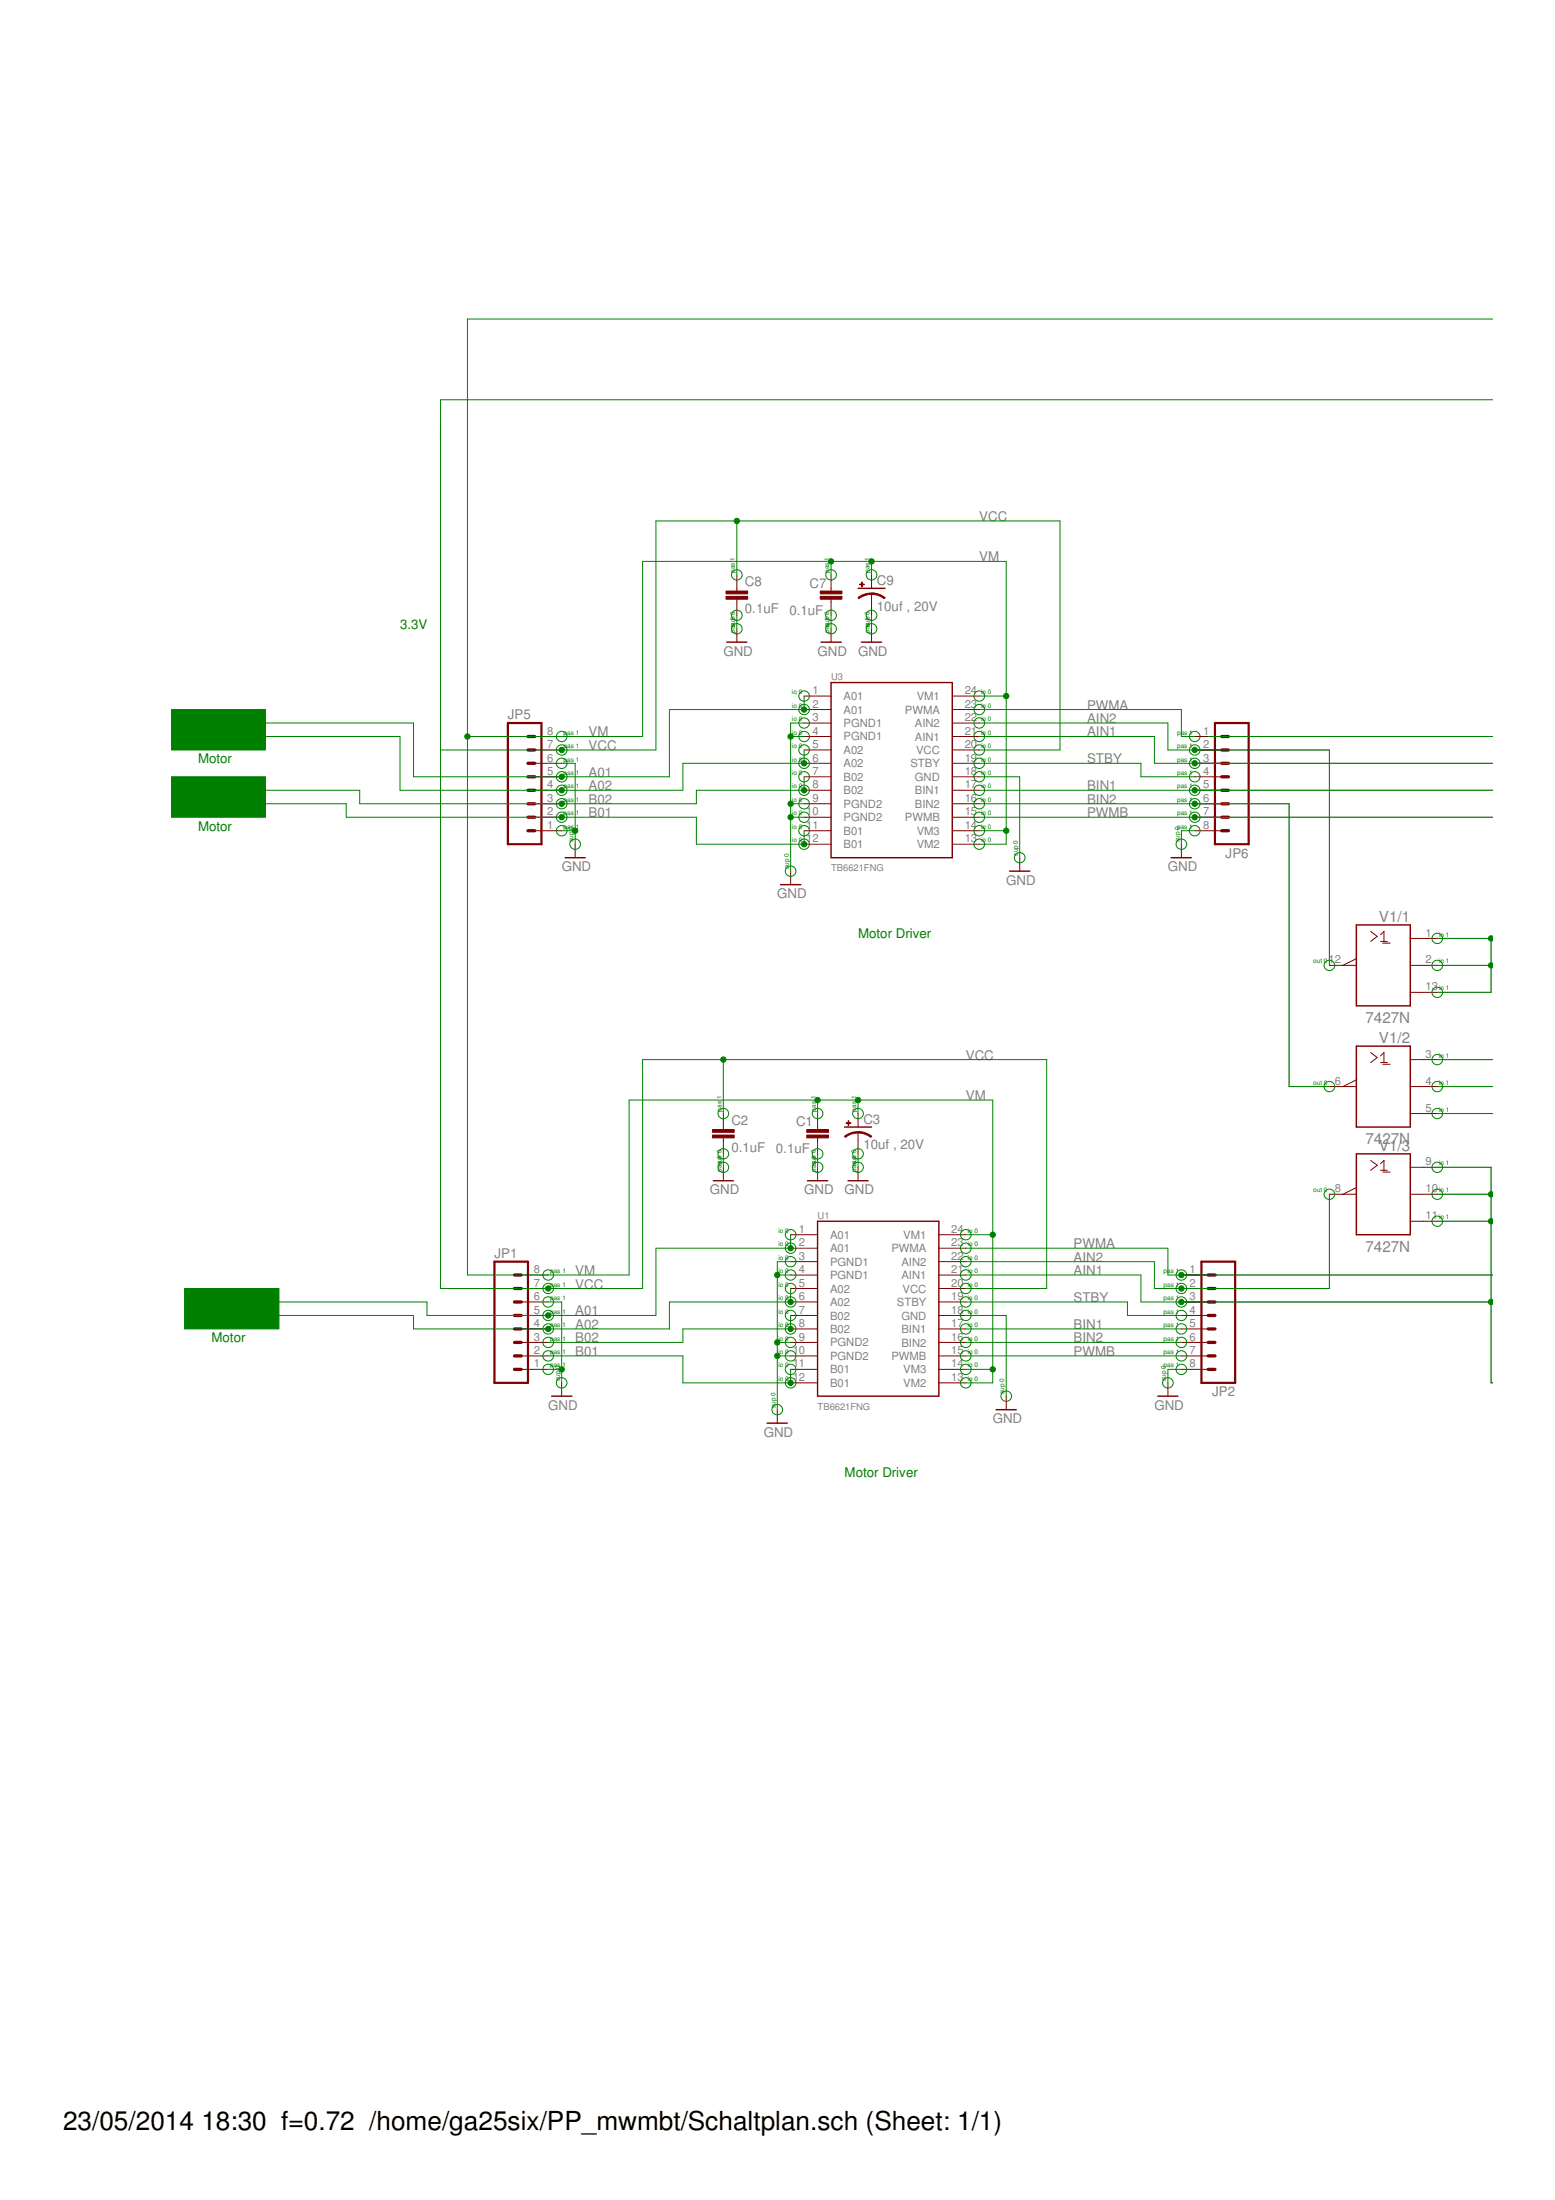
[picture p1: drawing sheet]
<svg xmlns="http://www.w3.org/2000/svg" width="210mm" height="297mm" viewBox="0 0 210 297" stroke-linecap="round" stroke-linejoin="round" font-family="sans-serif">
<g fill="none" stroke="#808080" stroke-width=".13">
<path d="M161.3 110.3h40.2M161.3 103.1h40.2M161.3 101.3h18.2v29M161.3 106.7h40.2M161.3 108.5h12.7v38.2h5.5M194 130.3h7.3M194 126.7h7.5M201.3 126.7v7.3h-7.3M194 157.6h7.3v29.1h.2M194 146.7h7.5M194 143.1h7.5M194 150.3h7.5"/>
<path d="M159.5 172.1h42M159.5 175.8h41.8M179.5 161.2v12.8h-20M194 161.2h7.3M194 164.9h7.3"/>
</g>
<g fill="none" stroke="#800000" stroke-width=".19">
<path d="M115.8 79.4h3.7M98.1 86.7h2.7M110.8 86.7h2.8M112.2 92.2h16.3v23.6h-16.3zM116.3 86.7h2.7M76.3 115.8h2.7M105.4 119.4h2.7M136.3 117.6h2.7M158.1 115.8h2.7M183.1 124.9h7.3v10.9h-7.3zM96.3 159.4h2.7M109 159.4h2.7"/>
<path d="M114 152.2h3.6M114.5 159.4h2.7M183.1 141.2h7.3v11h-7.3zM183.1 155.8h7.3v10.9h-7.3zM110.4 164.9h16.3v23.6h-16.3zM74.5 188.5h2.7M103.5 192.2h2.8M134.5 190.3h2.7M156.3 188.5h2.7"/>
</g>
<g fill="none" stroke="#800000" stroke-width=".13">
<path d="M99.5 77.6v2.2M112.2 77.6v2.2M117.6 77.6v1.8M72.2 99.4h3.6M99.5 80.9v2.2M99.5 84.9v1.8M108.5 94h3.7M108.5 95.8h3.7M108.5 97.6h3.7M108.5 99.4h3.7M112.2 80.9v2.2M112.2 84.9v1.8"/>
<path d="M117.6 80.2v2.9M117.6 84.9v1.8M128.5 94h3.7M128.5 95.8h3.7M128.5 97.6h3.7M128.5 99.4h3.7M161.3 99.4h3.6M72.2 101.3h3.6M72.2 103.1h3.6M72.2 104.9h3.6M72.2 106.7h3.6M72.2 108.5h3.6"/>
<path d="M72.2 110.3h3.6M72.2 112.2h3.6M77.6 114v1.8M106.7 117.6v1.8M108.5 101.3h3.7M108.5 103.1h3.7M108.5 104.9h3.7M108.5 106.7h3.7M108.5 108.5h3.7M108.5 110.3h3.7M108.5 112.2h3.7M108.5 114h3.7"/>
<path d="M128.5 101.3h3.7M128.5 103.1h3.7M128.5 104.9h3.7M128.5 106.7h3.7M128.5 108.5h3.7M128.5 110.3h3.7M128.5 112.2h3.7M128.5 114h3.7M137.6 115.8v1.8M159.5 114v1.8M161.3 101.3h3.6M161.3 103.1h3.6"/>
<path d="M161.3 104.9h3.6M161.3 106.7h3.6M161.3 108.5h3.6M161.3 110.3h3.6M161.3 112.2h3.6M179.5 130.3h3.6M183.1 129.4l-1.8 .9M185 125.8l.9 .6-.9 .7M186.4 126.2l.4-.4v1.3M186.4 127.1h.9M186.6 127.3h1M190.4 130.3h3.6"/>
<path d="M190.4 126.7h3.6M190.4 134h3.6M97.6 150.3v2.2M97.6 153.6v2.2M97.6 157.6v1.8M110.4 150.3v2.2M110.4 153.6v2.2M110.4 157.6v1.8M115.8 150.3v1.9M115.8 152.9v2.9M115.8 157.6v1.8M179.5 146.7h3.6"/>
<path d="M183.1 145.8l-1.8 .9M185 142.1l.9 .7-.9 .7M185 156.7l.9 .6-.9 .7M186.4 142.6l.4-.5v1.4M186.4 157.1l.4-.4v1.3M186.4 143.5h.9M186.4 158h.9M186.6 143.7h1M186.6 158.2h1M190.4 146.7h3.6M190.4 143.1h3.6M190.4 150.3h3.6"/>
<path d="M190.4 157.6h3.6M70.4 172.1h3.6M70.4 174h3.6M70.4 175.8h3.6M70.4 177.6h3.6M70.4 179.4h3.6M106.7 166.7h3.7M106.7 168.5h3.7M106.7 170.3h3.7M106.7 172.1h3.7M106.7 174h3.7M106.7 175.8h3.7"/>
<path d="M106.7 177.6h3.7M106.7 179.4h3.7M126.7 166.7h3.7M126.7 168.5h3.7M126.7 170.3h3.7M126.7 172.1h3.7M126.7 174h3.7M126.7 175.8h3.7M126.7 177.6h3.7M126.7 179.4h3.7M159.5 172.1h3.6M159.5 174h3.6"/>
<path d="M159.5 175.8h3.6M159.5 177.6h3.6M159.5 179.4h3.6M179.5 161.2h3.6M183.1 160.3l-1.8 .9M190.4 161.2h3.6M190.4 164.9h3.6M70.4 181.3h3.6M70.4 183.1h3.6M70.4 184.9h3.6M75.8 186.7v1.8M104.9 190.3v1.9"/>
<path d="M106.7 181.3h3.7M106.7 183.1h3.7M106.7 184.9h3.7M106.7 186.7h3.7M126.7 181.3h3.7M126.7 183.1h3.7M126.7 184.9h3.7M126.7 186.7h3.7M135.8 188.5v1.8M157.6 186.7v1.8M159.5 181.3h3.6M159.5 183.1h3.6"/>
<path d="M159.5 184.9h3.6"/>
</g>
<g fill="#800000" stroke="#800000" stroke-width=".13">
<path d="M108.9 153.2h2.9v.4h-2.9z"/>
<path d="M108.9 152.5h2.9v.4h-2.9z"/>
<path d="M96.2 153.2h2.9v.4h-2.9z"/>
<path d="M96.2 152.5h2.9v.4h-2.9z"/>
<path d="M114.2 151.6h.7v.1h-.7z"/>
<path d="M114.5 151.3h.1v.7h-.1z"/>
<path d="M110.7 80.5h2.9v.4h-2.9z"/>
<path d="M110.7 79.8h2.9v.4h-2.9z"/>
<path d="M98 80.5h2.9v.4h-2.9z"/>
<path d="M98 79.8h2.9v.4h-2.9z"/>
<path d="M116 78.9h.7v.1h-.7z"/>
<path d="M116.3 78.6h.1v.6h-.1z"/>
</g>
<g fill="#800000" stroke="#800000" stroke-width=".13">
<path d="M115.8 152.8a2.84 2.84 0 0 1 1.9 .6l-.2 .2a2.69 2.69 0 0 0-1.7-.6z" fill-rule="evenodd"/>
<path d="M114 153.4a2.83 2.83 0 0 1 1.8-.6v.2a2.69 2.69 0 0 0-1.7 .6z" fill-rule="evenodd"/>
<path d="M117.6 80.1a2.84 2.84 0 0 1 1.9 .6l-.1 .1a2.69 2.69 0 0 0-1.8-.6z" fill-rule="evenodd"/>
<path d="M115.8 80.7a2.69 2.69 0 0 1 1.8-.6v.2a2.85 2.85 0 0 0-1.7 .5z" fill-rule="evenodd"/>
</g>
<path d="M68.6 97.6h4.5v16.4h-4.5zM164 97.6h4.6v16.4h-4.6zM66.7 170.3h4.6v16.4h-4.6zM162.2 170.3h4.5v16.4h-4.5z" fill="none" stroke="#800000" stroke-width=".3"/>
<g fill="none" stroke="#800000" stroke-width=".44">
<path d="M71.3 99.4h.9M164.9 99.4h.9M71.3 108.5h.9M71.3 110.3h.9M71.3 112.2h.9M71.3 104.9h.9M71.3 106.7h.9M71.3 103.1h.9M71.3 101.3h.9M164.9 108.5h.9M164.9 110.3h.9M164.9 112.2h.9"/>
<path d="M164.9 104.9h.9M164.9 106.7h.9M164.9 103.1h.9M164.9 101.3h.9M69.4 177.6h1M69.4 179.4h1M69.4 175.8h1M69.4 174h1M69.4 172.1h1M163.1 177.6h.9M163.1 179.4h.9M163.1 175.8h.9"/>
<path d="M163.1 174h.9M163.1 172.1h.9M69.4 181.3h1M69.4 183.1h1M69.4 184.9h1M163.1 181.3h.9M163.1 183.1h.9M163.1 184.9h.9"/>
</g>
<g fill="none" stroke="#008000" stroke-width=".13">
<path d="M201.5 43.1h-138.4v129h21.8v-23.6h49.1v38.2h-3.6M201.5 54h-142v120h27.2v-30.9h54.6v30.9h-10.9M99.5 70.3v7.3M112.2 75.8v1.8M117.6 75.8v1.8M34 99.4h20v7.3h38.2v-3.6h16.3v-1.8M63.1 99.4h23.6v-23.6h49.1v38.2h-3.6M99.5 83.1v1.8M106.7 99.4h1.8M108.5 94v1.8h-18.1v9.1h-34.6v-7.3h-20M108.5 97.6h-1.8v20M112.2 83.1v1.8"/>
<path d="M117.6 83.1v1.8M132.2 99.4h23.6v3.7h45.7M132.2 95.8h27.3v3.6h1.8M132.2 97.6h25.4v3.7h21.9v29M132.2 94h3.6M163.1 99.4h38.4M34 108.5h12.7v1.8h47.3v3.7h14.5v-1.8M59.5 101.3h29v-31h54.6v31h-10.9M75.8 112.2h1.8M75.8 103.1h1.8v10.9M106.7 108.5h1.8M106.7 110.3h1.8"/>
<path d="M108.5 104.9v1.8h-14.5v1.8h-45.4v-1.8h-14.6M132.2 108.5h41.8v38.2h5.5M132.2 110.3h69.3M132.2 104.9h5.4v10.9M132.2 103.1h21.8v1.8h7.3M132.2 112.2h3.6M132.2 106.7h69.3M161.3 112.2h-1.8v1.8M194 126.7h7.5M194 130.3h7.3M201.3 126.7v7.3h-7.3M97.6 143.1v7.2"/>
<path d="M97.6 155.8v1.8M110.4 148.5v1.8M110.4 155.8v1.8M115.8 148.5v1.8M115.8 155.8v1.8M194 157.6h7.3v29.1h.2M194 143.1h7.5M194 150.3h7.5M194 146.7h7.5M74 175.8h1.8v10.9M104.9 172.1h1.8M106.7 170.3h-1.8v20"/>
<path d="M106.7 177.6v1.8h-14.5v1.9h-18.2M106.7 174v1.8h-16.3v3.6h-34.6v-1.8h-18.2M106.7 166.7v1.8h-18.2v9.1h-30.9v-1.8h-21.8M130.4 172.1h23.6v3.7h47.3M130.4 168.5h27.2v3.6h43.9M130.4 177.6h5.4v10.9M130.4 175.8h21.8v1.8h7.3M130.4 179.4h29.1M130.4 166.7h3.6M179.5 161.2v12.8h-23.7v-3.7h-25.4M194 161.2h7.3M194 164.9h7.3"/>
<path d="M74 183.1h18.2v3.6h14.5v-1.8M74 184.9h1.8M104.9 181.3h1.8M104.9 183.1h1.8M130.4 181.3h29.1M130.4 183.1h29.1M130.4 184.9h3.6M159.5 184.9h-1.9v1.8"/>
<circle cx="99.5" cy="77.6" r=".71"/>
<circle cx="112.2" cy="77.6" r=".71"/>
<circle cx="117.7" cy="77.6" r=".71"/>
<circle cx="75.8" cy="99.4" r=".71"/>
<circle cx="99.5" cy="83.1" r=".71"/>
<circle cx="99.5" cy="84.9" r=".71"/>
<circle cx="108.6" cy="94" r=".71"/>
<circle cx="108.6" cy="95.8" r=".71"/>
<circle cx="108.6" cy="99.4" r=".71"/>
<circle cx="108.6" cy="97.6" r=".71"/>
<circle cx="112.2" cy="84.9" r=".71"/>
<circle cx="112.2" cy="83.1" r=".71"/>
<circle cx="117.7" cy="84.9" r=".71"/>
<circle cx="117.7" cy="83.1" r=".71"/>
<circle cx="132.2" cy="99.4" r=".71"/>
<circle cx="132.2" cy="97.6" r=".71"/>
<circle cx="132.2" cy="95.8" r=".71"/>
<circle cx="132.2" cy="94" r=".71"/>
<circle cx="161.3" cy="99.4" r=".71"/>
<circle cx="75.8" cy="104.9" r=".71"/>
<circle cx="75.8" cy="112.2" r=".71"/>
<circle cx="75.8" cy="108.5" r=".71"/>
<circle cx="75.8" cy="101.3" r=".71"/>
<circle cx="75.8" cy="103.1" r=".71"/>
<circle cx="75.8" cy="106.7" r=".71"/>
<circle cx="75.8" cy="110.3" r=".71"/>
<circle cx="77.6" cy="114" r=".71"/>
<circle cx="106.7" cy="117.6" r=".71"/>
<circle cx="108.6" cy="108.5" r=".71"/>
<circle cx="108.6" cy="104.9" r=".71"/>
<circle cx="108.6" cy="112.2" r=".71"/>
<circle cx="108.6" cy="110.3" r=".71"/>
<circle cx="108.6" cy="114" r=".71"/>
<circle cx="108.6" cy="106.7" r=".71"/>
<circle cx="108.6" cy="101.3" r=".71"/>
<circle cx="108.6" cy="103.1" r=".71"/>
<circle cx="132.2" cy="101.3" r=".71"/>
<circle cx="132.2" cy="114" r=".71"/>
<circle cx="132.2" cy="106.7" r=".71"/>
<circle cx="132.2" cy="110.3" r=".71"/>
<circle cx="132.2" cy="103.1" r=".71"/>
<circle cx="132.2" cy="108.5" r=".71"/>
<circle cx="132.2" cy="104.9" r=".71"/>
<circle cx="132.2" cy="112.2" r=".71"/>
<circle cx="137.7" cy="115.8" r=".71"/>
<circle cx="159.5" cy="114" r=".71"/>
<circle cx="161.3" cy="103.1" r=".71"/>
<circle cx="161.3" cy="104.9" r=".71"/>
<circle cx="161.3" cy="108.5" r=".71"/>
<circle cx="161.3" cy="110.3" r=".71"/>
<circle cx="161.3" cy="112.2" r=".71"/>
<circle cx="161.3" cy="101.3" r=".71"/>
<circle cx="161.3" cy="106.7" r=".71"/>
<circle cx="179.5" cy="130.3" r=".71"/>
<circle cx="194" cy="130.3" r=".71"/>
<circle cx="194" cy="126.7" r=".71"/>
<circle cx="194" cy="134" r=".71"/>
<circle cx="97.7" cy="157.6" r=".71"/>
<circle cx="97.7" cy="150.3" r=".71"/>
<circle cx="97.7" cy="155.8" r=".71"/>
<circle cx="110.4" cy="157.6" r=".71"/>
<circle cx="110.4" cy="155.8" r=".71"/>
<circle cx="110.4" cy="150.3" r=".71"/>
<circle cx="115.8" cy="150.3" r=".71"/>
<circle cx="115.8" cy="157.6" r=".71"/>
<circle cx="115.8" cy="155.8" r=".71"/>
<circle cx="179.5" cy="146.7" r=".71"/>
<circle cx="194" cy="150.3" r=".71"/>
<circle cx="194" cy="157.6" r=".71"/>
<circle cx="194" cy="143.1" r=".71"/>
<circle cx="194" cy="146.7" r=".71"/>
<circle cx="74" cy="177.6" r=".71"/>
<circle cx="74" cy="174" r=".71"/>
<circle cx="74" cy="179.4" r=".71"/>
<circle cx="74" cy="172.1" r=".71"/>
<circle cx="74" cy="175.8" r=".71"/>
<circle cx="106.7" cy="179.4" r=".71"/>
<circle cx="106.7" cy="170.3" r=".71"/>
<circle cx="106.7" cy="175.8" r=".71"/>
<circle cx="106.7" cy="166.7" r=".71"/>
<circle cx="106.7" cy="174" r=".71"/>
<circle cx="106.7" cy="177.6" r=".71"/>
<circle cx="106.7" cy="168.5" r=".71"/>
<circle cx="106.7" cy="172.1" r=".71"/>
<circle cx="130.4" cy="179.4" r=".71"/>
<circle cx="130.4" cy="170.3" r=".71"/>
<circle cx="130.4" cy="174" r=".71"/>
<circle cx="130.4" cy="175.8" r=".71"/>
<circle cx="130.4" cy="166.7" r=".71"/>
<circle cx="130.4" cy="177.6" r=".71"/>
<circle cx="130.4" cy="172.1" r=".71"/>
<circle cx="130.4" cy="168.5" r=".71"/>
<circle cx="159.5" cy="174" r=".71"/>
<circle cx="159.5" cy="179.4" r=".71"/>
<circle cx="159.5" cy="177.6" r=".71"/>
<circle cx="159.5" cy="172.1" r=".71"/>
<circle cx="159.5" cy="175.8" r=".71"/>
<circle cx="179.5" cy="161.2" r=".71"/>
<circle cx="194" cy="164.9" r=".71"/>
<circle cx="194" cy="161.2" r=".71"/>
<circle cx="74" cy="183.1" r=".71"/>
<circle cx="74" cy="184.9" r=".71"/>
<circle cx="74" cy="181.2" r=".71"/>
<circle cx="75.8" cy="186.7" r=".71"/>
<circle cx="104.9" cy="190.3" r=".71"/>
<circle cx="106.7" cy="184.9" r=".71"/>
<circle cx="106.7" cy="186.7" r=".71"/>
<circle cx="106.7" cy="183.1" r=".71"/>
<circle cx="106.7" cy="181.2" r=".71"/>
<circle cx="130.4" cy="184.9" r=".71"/>
<circle cx="130.4" cy="186.7" r=".71"/>
<circle cx="130.4" cy="181.2" r=".71"/>
<circle cx="130.4" cy="183.1" r=".71"/>
<circle cx="135.8" cy="188.5" r=".71"/>
<circle cx="157.7" cy="186.7" r=".71"/>
<circle cx="159.5" cy="183.1" r=".71"/>
<circle cx="159.5" cy="184.9" r=".71"/>
<circle cx="159.5" cy="181.2" r=".71"/>
</g>
<g fill="#008000" stroke="#008000" stroke-width=".13">
<path d="M23.1 95.8h12.7v5.5h-12.7z"/>
<path d="M23.1 104.9h12.7v5.4h-12.7z"/>
<path d="M24.9 174h12.8v5.4h-12.8z"/>
</g>
<g fill="#008000" stroke="#008000" stroke-width=".13">
<path d="M201.1 160.9h.4v.7a.36 .36 0 0 1-.5-.2 .36 .36 0 0 1 .1-.5z" fill-rule="evenodd"/>
<path d="M201.1 164.6h.4v.6a.36 .36 0 0 1-.5-.1 .36 .36 0 0 1 .1-.5z" fill-rule="evenodd"/>
<path d="M201 175.6l.3-.2 .2 .1v.6a.36 .36 0 0 1-.5-.1 .36 .36 0 0 1 0-.4z" fill-rule="evenodd"/>
<path d="M201 126.5l.3-.2 .2 .1v.6a.36 .36 0 0 1-.5 0 .36 .36 0 0 1 0-.5z" fill-rule="evenodd"/>
<path d="M201 130.2l.3-.2h.2v.7a.36 .36 0 0 1-.5-.1 .36 .36 0 0 1 0-.4z" fill-rule="evenodd"/>
<circle cx="104.9" cy="172.1" r=".36"/>
<circle cx="104.9" cy="181.3" r=".36"/>
<circle cx="104.9" cy="183.1" r=".36"/>
<circle cx="75.8" cy="184.9" r=".36"/>
<circle cx="106.7" cy="99.4" r=".36"/>
<circle cx="106.7" cy="108.5" r=".36"/>
<circle cx="106.7" cy="110.3" r=".36"/>
<circle cx="77.6" cy="112.2" r=".36"/>
<circle cx="106.7" cy="168.5" r=".36"/>
<circle cx="74" cy="177.6" r=".36"/>
<circle cx="108.5" cy="95.8" r=".36"/>
<circle cx="75.8" cy="104.9" r=".36"/>
<circle cx="106.7" cy="175.8" r=".36"/>
<circle cx="74" cy="179.4" r=".36"/>
<circle cx="108.5" cy="103.1" r=".36"/>
<circle cx="75.8" cy="106.7" r=".36"/>
<circle cx="106.7" cy="179.4" r=".36"/>
<circle cx="108.5" cy="106.7" r=".36"/>
<circle cx="75.8" cy="108.5" r=".36"/>
<circle cx="106.7" cy="186.7" r=".36"/>
<circle cx="108.5" cy="114" r=".36"/>
<circle cx="75.8" cy="110.3" r=".36"/>
<circle cx="134" cy="166.7" r=".36"/>
<circle cx="134" cy="184.9" r=".36"/>
<circle cx="110.4" cy="148.5" r=".36"/>
<circle cx="115.8" cy="148.5" r=".36"/>
<circle cx="135.8" cy="94" r=".36"/>
<circle cx="135.8" cy="112.2" r=".36"/>
<circle cx="112.2" cy="75.8" r=".36"/>
<circle cx="117.6" cy="75.8" r=".36"/>
<circle cx="97.6" cy="143.1" r=".36"/>
<circle cx="74" cy="174" r=".36"/>
<circle cx="99.5" cy="70.3" r=".36"/>
<circle cx="75.8" cy="101.3" r=".36"/>
<circle cx="159.5" cy="172.1" r=".36"/>
<circle cx="159.5" cy="174" r=".36"/>
<circle cx="161.3" cy="101.3" r=".36"/>
<circle cx="159.5" cy="175.8" r=".36"/>
<circle cx="161.3" cy="103.1" r=".36"/>
<circle cx="161.3" cy="106.7" r=".36"/>
<circle cx="161.3" cy="108.5" r=".36"/>
<circle cx="161.3" cy="110.3" r=".36"/>
<circle cx="63.1" cy="99.4" r=".36"/>
</g>
<g font-size="3.5">
<text x="8.5" y="287.5">23/05/2014</text>
<text x="27.2" y="287.5">18:30 f=0.72 /home/ga25six/PP_mwmbt/Schaltplan.sch (Sheet: 1/1)</text>
</g>
<g font-size="2.1" fill="#808080">
<text x="186.1" y="124.4">V1/1</text>
<text x="184.3" y="138.1">7427N</text>
<text x="186.1" y="140.8">V1/2</text>
<text x="184.3" y="154.4">7427N</text>
<text x="186.1" y="155.3">V1/3</text>
<text x="184.3" y="169">7427N</text>
</g>
<g font-size="1.8" fill="#808080">
<text x="132.2" y="70.3">VCC</text>
<text x="132.2" y="75.8">VM</text>
<text x="100.5" y="82.8">0.1uF</text>
<text x="100.5" y="79.2">C8</text>
<text x="106.6" y="83">0.1uF</text>
<text x="109.3" y="79.3">C7</text>
<text x="118.4" y="82.4">10uf , 20V</text>
<text x="118.4" y="79">C9</text>
<text x="97.6" y="88.5">GND</text>
<text x="110.4" y="88.5">GND</text>
<text x="115.8" y="88.5">GND</text>
<text x="146.7" y="95.8">PWMA</text>
<text x="68.5" y="97.1">JP5</text>
<text x="79.5" y="99.4">VM</text>
<text x="79.5" y="101.3">VCC</text>
<text x="146.7" y="97.6">AIN2</text>
<text x="146.7" y="99.4">AIN1</text>
<text x="79.5" y="104.9">A01</text>
<text x="79.5" y="106.7">A02</text>
<text x="146.7" y="103.1">STBY</text>
<text x="146.7" y="106.7">BIN1</text>
<text x="79.5" y="108.5">B02</text>
<text x="79.5" y="110.3">B01</text>
<text x="146.7" y="108.5">BIN2</text>
<text x="146.7" y="110.3">PWMB</text>
<text x="75.8" y="117.6">GND</text>
<text x="135.8" y="119.4">GND</text>
<text x="157.6" y="117.6">GND</text>
<text x="165.4" y="115.8">JP6</text>
<text x="104.9" y="121.3">GND</text>
<text x="130.4" y="143.1">VCC</text>
<text x="130.4" y="148.5">VM</text>
<text x="98.7" y="155.5">0.1uF</text>
<text x="98.7" y="151.9">C2</text>
<text x="104.7" y="155.7">0.1uF</text>
<text x="107.5" y="152.1">C1</text>
<text x="116.6" y="155.2">10uf , 20V</text>
<text x="116.6" y="151.7">C3</text>
<text x="95.8" y="161.2">GND</text>
<text x="108.6" y="161.2">GND</text>
<text x="114" y="161.2">GND</text>
<text x="66.7" y="169.8">JP1</text>
<text x="77.6" y="172.2">VM</text>
<text x="77.6" y="174">VCC</text>
<text x="144.9" y="168.5">PWMA</text>
<text x="144.9" y="170.3">AIN2</text>
<text x="144.9" y="172.2">AIN1</text>
<text x="77.6" y="177.6">A01</text>
<text x="77.6" y="179.4">A02</text>
<text x="144.9" y="175.8">STBY</text>
<text x="144.9" y="179.4">BIN1</text>
<text x="77.6" y="181.2">B02</text>
<text x="77.6" y="183.1">B01</text>
<text x="144.9" y="181.2">BIN2</text>
<text x="144.9" y="183.1">PWMB</text>
<text x="74" y="190.3">GND</text>
<text x="155.8" y="190.3">GND</text>
<text x="163.6" y="188.5">JP2</text>
<text x="103.1" y="194">GND</text>
<text x="134" y="192.2">GND</text>
</g>
<g font-size="1.8" fill="#008000">
<text x="54" y="84.9">3.3V</text>
<text x="26.7" y="103.1">Motor</text>
<text x="26.7" y="112.2">Motor</text>
<text x="115.8" y="126.7">Motor Driver</text>
<text x="28.5" y="181.2">Motor</text>
<text x="114" y="199.4">Motor Driver</text>
</g>
<g font-size="1.5" fill="#808080">
<text x="109.7" y="93.7">1</text>
<text x="109.7" y="95.5">2</text>
<text x="113.9" y="94.5">A01</text>
<text x="123.7" y="94.5">VM1</text>
<text x="130.2" y="95.5">23</text>
<text x="130.2" y="93.7">24</text>
<text x="73.9" y="101">7</text>
<text x="73.9" y="99.2">8</text>
<text x="109.7" y="97.4">3</text>
<text x="109.7" y="99.2">4</text>
<text x="109.7" y="101">5</text>
<text x="113.9" y="96.3">A01</text>
<text x="113.9" y="98.2">PGND1</text>
<text x="113.9" y="100">PGND1</text>
<text x="113.9" y="101.8">A02</text>
<text x="122.1" y="96.4">PWMA</text>
<text x="123.5" y="100">AIN1</text>
<text x="123.5" y="98.2">AIN2</text>
<text x="123.7" y="101.8">VCC</text>
<text x="130.2" y="101">20</text>
<text x="130.2" y="99.2">21</text>
<text x="130.2" y="97.4">22</text>
<text x="162.4" y="99.2">1</text>
<text x="162.4" y="101">2</text>
<text x="73.9" y="106.5">4</text>
<text x="73.9" y="104.6">5</text>
<text x="73.9" y="102.8">6</text>
<text x="109.7" y="102.8">6</text>
<text x="109.7" y="104.6">7</text>
<text x="109.7" y="106.5">8</text>
<text x="113.9" y="103.6">A02</text>
<text x="113.9" y="105.4">B02</text>
<text x="113.9" y="107.3">B02</text>
<text x="122.9" y="103.6">STBY</text>
<text x="123.5" y="107.3">BIN1</text>
<text x="123.5" y="105.4">GND</text>
<text x="130.2" y="106.5">17</text>
<text x="130.2" y="104.6">18</text>
<text x="130.2" y="102.8">19</text>
<text x="162.4" y="102.8">3</text>
<text x="162.4" y="104.6">4</text>
<text x="162.4" y="106.5">5</text>
<text x="73.9" y="111.9">1</text>
<text x="73.9" y="110.1">2</text>
<text x="73.9" y="108.3">3</text>
<text x="108.8" y="110.1">10</text>
<text x="108.8" y="111.9">11</text>
<text x="108.8" y="113.7">12</text>
<text x="109.7" y="108.3">9</text>
<text x="113.9" y="109.1">PGND2</text>
<text x="113.9" y="110.9">PGND2</text>
<text x="113.9" y="112.7">B01</text>
<text x="122.1" y="110.9">PWMB</text>
<text x="123.5" y="109.1">BIN2</text>
<text x="123.7" y="112.7">VM3</text>
<text x="130.2" y="113.7">13</text>
<text x="130.2" y="111.9">14</text>
<text x="130.2" y="110.1">15</text>
<text x="130.2" y="108.3">16</text>
<text x="162.4" y="108.3">6</text>
<text x="162.4" y="110.1">7</text>
<text x="162.4" y="111.9">8</text>
<text x="113.9" y="114.5">B01</text>
<text x="123.7" y="114.5">VM2</text>
<text x="179.3" y="130.1">12</text>
<text x="192.4" y="126.5">1</text>
<text x="192.4" y="130.1">2</text>
<text x="192.4" y="133.7">13</text>
<text x="192.4" y="142.8">3</text>
<text x="180.2" y="146.5">6</text>
<text x="192.4" y="146.5">4</text>
<text x="192.4" y="150.1">5</text>
<text x="180.2" y="161">8</text>
<text x="192.4" y="157.4">9</text>
<text x="192.4" y="161">10</text>
<text x="107.8" y="166.4">1</text>
<text x="112" y="167.2">A01</text>
<text x="121.9" y="167.3">VM1</text>
<text x="128.4" y="166.4">24</text>
<text x="192.4" y="164.6">11</text>
<text x="72" y="173.7">7</text>
<text x="72" y="171.9">8</text>
<text x="107.8" y="168.3">2</text>
<text x="107.8" y="170.1">3</text>
<text x="107.8" y="171.9">4</text>
<text x="107.8" y="173.7">5</text>
<text x="112" y="169.1">A01</text>
<text x="112" y="170.9">PGND1</text>
<text x="112" y="172.7">PGND1</text>
<text x="120.3" y="169.1">PWMA</text>
<text x="121.7" y="172.7">AIN1</text>
<text x="121.7" y="170.9">AIN2</text>
<text x="128.4" y="173.7">20</text>
<text x="128.4" y="171.9">21</text>
<text x="128.4" y="170.1">22</text>
<text x="128.4" y="168.3">23</text>
<text x="160.6" y="171.9">1</text>
<text x="160.6" y="173.7">2</text>
<text x="72" y="179.2">4</text>
<text x="72" y="177.4">5</text>
<text x="72" y="175.5">6</text>
<text x="107.8" y="175.5">6</text>
<text x="107.8" y="177.4">7</text>
<text x="107.8" y="179.2">8</text>
<text x="112" y="174.5">A02</text>
<text x="112" y="176.3">A02</text>
<text x="112" y="178.2">B02</text>
<text x="112" y="180">B02</text>
<text x="121.1" y="176.3">STBY</text>
<text x="121.7" y="180">BIN1</text>
<text x="121.7" y="178.2">GND</text>
<text x="121.8" y="174.5">VCC</text>
<text x="128.4" y="179.2">17</text>
<text x="128.4" y="177.4">18</text>
<text x="128.4" y="175.5">19</text>
<text x="160.6" y="175.5">3</text>
<text x="160.6" y="177.4">4</text>
<text x="160.6" y="179.2">5</text>
<text x="72" y="184.6">1</text>
<text x="72" y="182.8">2</text>
<text x="72" y="181">3</text>
<text x="107" y="182.8">10</text>
<text x="107" y="184.6">11</text>
<text x="107.8" y="181">9</text>
<text x="112" y="181.8">PGND2</text>
<text x="112" y="183.6">PGND2</text>
<text x="112" y="185.4">B01</text>
<text x="120.3" y="183.6">PWMB</text>
<text x="121.7" y="181.8">BIN2</text>
<text x="121.9" y="185.4">VM3</text>
<text x="128.4" y="184.6">14</text>
<text x="128.4" y="182.8">15</text>
<text x="128.4" y="181">16</text>
<text x="160.6" y="181">6</text>
<text x="160.6" y="182.8">7</text>
<text x="160.6" y="184.6">8</text>
<text x="107" y="186.4">12</text>
<text x="112" y="187.2">B01</text>
<text x="121.9" y="187.3">VM2</text>
<text x="128.4" y="186.4">13</text>
</g>
<g font-size="1.3" fill="#808080">
<text x="112.2" y="91.8">U3</text>
<text x="112.2" y="117.6">TB6621FNG</text>
<text x="110.4" y="164.5">U1</text>
<text x="110.4" y="190.3">TB6621FNG</text>
</g>
<g font-size=".9" fill="#008000">
<text x="99.2" y="77.4" transform="rotate(-90 99.2 77.4)">pas</text>
<text x="99.2" y="75.7" transform="rotate(-90 99.2 75.7)">1</text>
<text x="111.9" y="77.4" transform="rotate(-90 111.9 77.4)">pas</text>
<text x="111.9" y="75.7" transform="rotate(-90 111.9 75.7)">1</text>
<text x="117.4" y="77.4" transform="rotate(-90 117.4 77.4)">pas</text>
<text x="117.4" y="75.7" transform="rotate(-90 117.4 75.7)">1</text>
<text x="99.2" y="85.5" transform="rotate(-90 99.2 85.5)">passu1p 0</text>
<text x="111.9" y="85.5" transform="rotate(-90 111.9 85.5)">passu1p 0</text>
<text x="117.4" y="85.5" transform="rotate(-90 117.4 85.5)">passu1p 0</text>
<text x="106.9" y="93.7">io 0</text>
<text x="106.9" y="95.5">io 0</text>
<text x="132.4" y="95.5">io 0</text>
<text x="132.4" y="93.7">io 0</text>
<text x="76.1" y="101">pas 1</text>
<text x="76.1" y="99.2">pas 1</text>
<text x="106.9" y="97.4">io 0</text>
<text x="106.9" y="99.2">io 0</text>
<text x="106.9" y="101">io 0</text>
<text x="132.4" y="101">io 0</text>
<text x="132.4" y="99.2">io 0</text>
<text x="132.4" y="97.4">io 0</text>
<text x="158.9" y="99.2">pas 1</text>
<text x="158.9" y="101">pas 1</text>
<text x="76.1" y="106.5">pas</text>
<text x="76.1" y="104.6">pas</text>
<text x="76.1" y="102.8">pas 1</text>
<text x="77.7" y="106.5">1</text>
<text x="77.7" y="104.6">1</text>
<text x="106.9" y="102.8">io 0</text>
<text x="106.9" y="104.6">io 0</text>
<text x="106.9" y="106.5">io 0</text>
<text x="132.4" y="106.5">io 0</text>
<text x="132.4" y="104.6">io 0</text>
<text x="132.4" y="102.8">io 0</text>
<text x="158.9" y="102.8">pas 1</text>
<text x="158.9" y="104.6">pas 1</text>
<text x="158.9" y="106.5">pas 1</text>
<text x="76.1" y="111.9">pas</text>
<text x="76.1" y="110.1">pas</text>
<text x="76.1" y="108.3">pas</text>
<text x="77.4" y="113.7" transform="rotate(-90 77.4 113.7)">sup 0</text>
<text x="77.7" y="111.9">1</text>
<text x="77.7" y="110.1">1</text>
<text x="77.7" y="108.3">1</text>
<text x="106.9" y="108.3">io 0</text>
<text x="106.9" y="110.1">io 0</text>
<text x="106.9" y="111.9">io 0</text>
<text x="106.9" y="113.7">io 0</text>
<text x="132.4" y="113.7">io 0</text>
<text x="132.4" y="111.9">io 0</text>
<text x="132.4" y="110.1">io 0</text>
<text x="132.4" y="108.3">io 0</text>
<text x="158.9" y="108.3">pas 1</text>
<text x="158.9" y="110.1">pas 1</text>
<text x="158.9" y="111.9">pas 1</text>
<text x="159.2" y="113.7" transform="rotate(-90 159.2 113.7)">sup 0</text>
<text x="106.5" y="117.4" transform="rotate(-90 106.5 117.4)">sup 0</text>
<text x="137.4" y="115.5" transform="rotate(-90 137.4 115.5)">sup 0</text>
<text x="177.3" y="130.1">out 0</text>
<text x="194.3" y="126.5">in 1</text>
<text x="194.3" y="130.1">in 1</text>
<text x="194.3" y="133.7">in 1</text>
<text x="194.3" y="142.8">in 1</text>
<text x="97.4" y="148.4" transform="rotate(-90 97.4 148.4)">1</text>
<text x="110.1" y="148.4" transform="rotate(-90 110.1 148.4)">1</text>
<text x="115.6" y="148.4" transform="rotate(-90 115.6 148.4)">1</text>
<text x="177.3" y="146.5">out 0</text>
<text x="194.3" y="146.5">in 1</text>
<text x="97.4" y="150.1" transform="rotate(-90 97.4 150.1)">pas</text>
<text x="110.1" y="150.1" transform="rotate(-90 110.1 150.1)">pas</text>
<text x="115.6" y="150.1" transform="rotate(-90 115.6 150.1)">pas</text>
<text x="194.3" y="150.1">in 1</text>
<text x="97.4" y="158.2" transform="rotate(-90 97.4 158.2)">passu1p 0</text>
<text x="110.1" y="158.2" transform="rotate(-90 110.1 158.2)">passu1p 0</text>
<text x="115.6" y="158.2" transform="rotate(-90 115.6 158.2)">passu1p 0</text>
<text x="177.3" y="161">out 0</text>
<text x="194.3" y="157.4">in 1</text>
<text x="194.3" y="161">in 1</text>
<text x="105.1" y="166.4">io 0</text>
<text x="130.6" y="166.4">io 0</text>
<text x="194.3" y="164.6">in 1</text>
<text x="74.3" y="173.7">pas 1</text>
<text x="74.3" y="171.9">pas 1</text>
<text x="105.1" y="168.3">io 0</text>
<text x="105.1" y="170.1">io 0</text>
<text x="105.1" y="171.9">io 0</text>
<text x="105.1" y="173.7">io 0</text>
<text x="130.6" y="173.7">io 0</text>
<text x="130.6" y="171.9">io 0</text>
<text x="130.6" y="170.1">io 0</text>
<text x="130.6" y="168.3">io 0</text>
<text x="157.1" y="171.9">pas 1</text>
<text x="157.1" y="173.7">pas 1</text>
<text x="74.3" y="179.2">pas</text>
<text x="74.3" y="177.4">pas</text>
<text x="74.3" y="175.5">pas 1</text>
<text x="75.9" y="179.2">1</text>
<text x="75.9" y="177.4">1</text>
<text x="105.1" y="175.5">io 0</text>
<text x="105.1" y="177.4">io 0</text>
<text x="105.1" y="179.2">io 0</text>
<text x="130.6" y="179.2">io 0</text>
<text x="130.6" y="177.4">io 0</text>
<text x="130.6" y="175.5">io 0</text>
<text x="157.1" y="175.5">pas 1</text>
<text x="157.1" y="177.4">pas 1</text>
<text x="157.1" y="179.2">pas 1</text>
<text x="74.3" y="184.6">pas</text>
<text x="74.3" y="182.8">pas</text>
<text x="74.3" y="181">pas</text>
<text x="75.9" y="184.6">1</text>
<text x="75.9" y="182.8">1</text>
<text x="75.9" y="181">1</text>
<text x="105.1" y="181">io 0</text>
<text x="105.1" y="182.8">io 0</text>
<text x="105.1" y="184.6">io 0</text>
<text x="130.6" y="184.6">io 0</text>
<text x="130.6" y="182.8">io 0</text>
<text x="130.6" y="181">io 0</text>
<text x="157.1" y="181">pas 1</text>
<text x="157.1" y="182.8">pas 1</text>
<text x="157.1" y="184.6">pas 1</text>
<text x="75.6" y="186.4" transform="rotate(-90 75.6 186.4)">sup 0</text>
<text x="104.7" y="190.1" transform="rotate(-90 104.7 190.1)">sup 0</text>
<text x="105.1" y="186.4">io 0</text>
<text x="130.6" y="186.4">io 0</text>
<text x="135.6" y="188.3" transform="rotate(-90 135.6 188.3)">sup 0</text>
<text x="157.4" y="186.4" transform="rotate(-90 157.4 186.4)">sup 0</text>
</g>
</svg>
